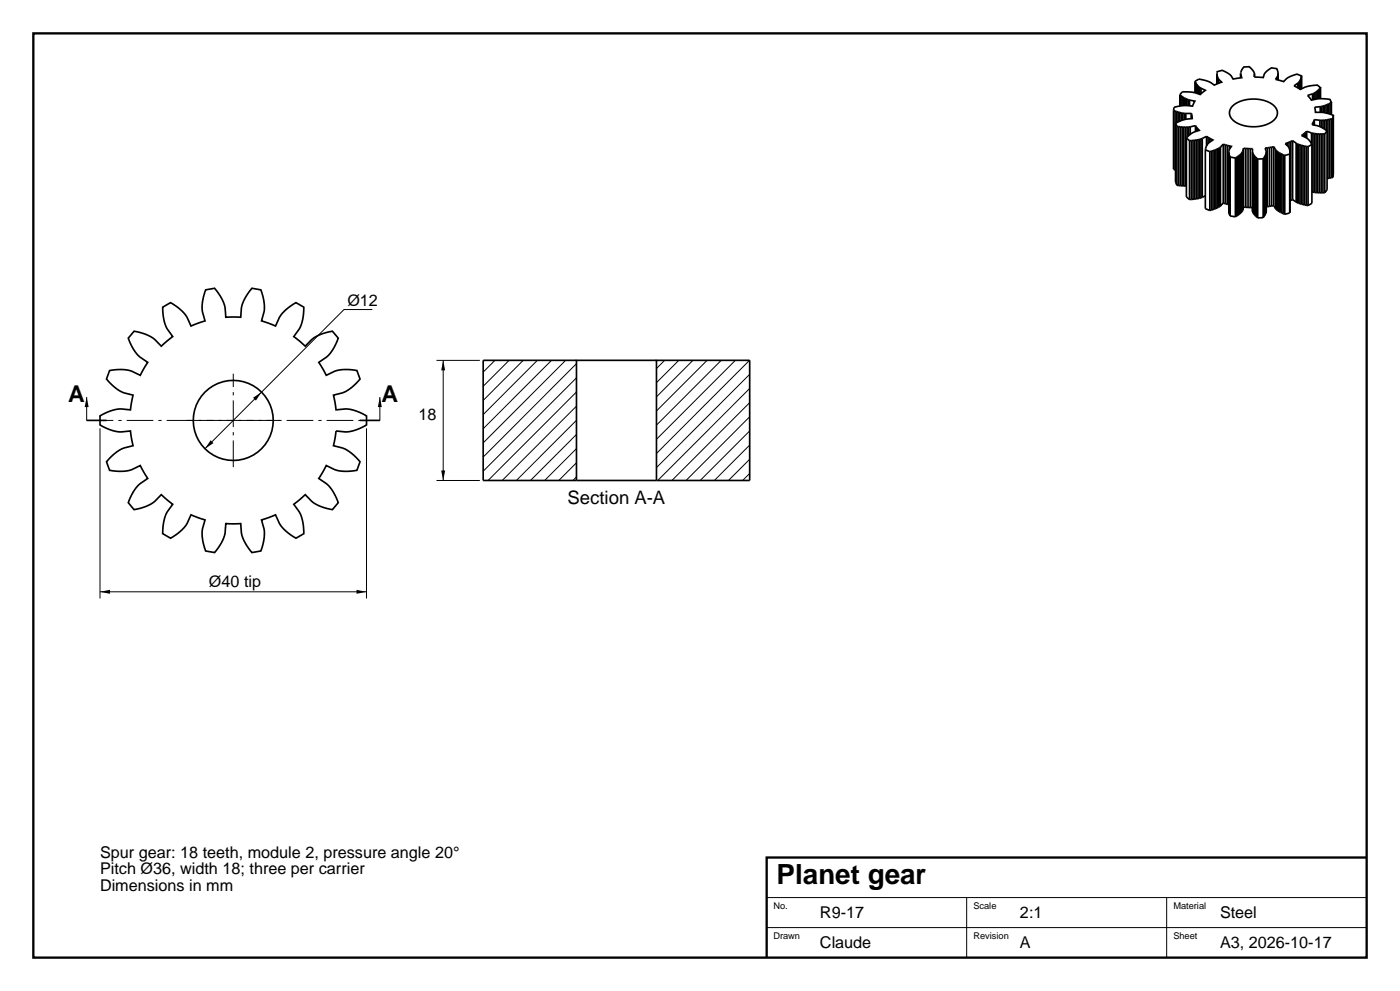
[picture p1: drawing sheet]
<svg xmlns="http://www.w3.org/2000/svg" width="420mm" height="297mm" viewBox="0 0 420 297" stroke-linecap="round" stroke-linejoin="round" font-family="sans-serif">
<path d="M10 10h400v277h-400zM410 257h-180v30" fill="none" stroke="#000" stroke-width=".7" stroke-linecap="butt"/>
<g fill="none" stroke="#000" stroke-width=".3">
<path d="M111.7 92.8h-8.5l-41.7 41.7M26 119v7M114 119v7M131 108h13M133 108v36M148.5 108l-3.5 3.5M152.7 108l-7.7 7.8M157 108l-12 12M161.2 108l-16.2 16.3M165.4 108l-20.4 20.5M169.7 108l-24.7 24.7M172.9 117.5l-26.5 26.5"/>
<path d="M172.9 113.2l-27.9 28M172.9 109l-27.9 28M199.4 108l-2.5 2.5M203.6 108l-6.7 6.7M207.9 108l-11 10.9M212.1 108l-15.2 15.2M216.4 108l-19.5 19.4M220.6 108l-23.7 23.7M224.8 108l-27.9 27.9M224.9 116.4l-27.6 27.6M224.9 112.2l-28 28M30 128.4v51"/>
<path d="M110 128.4v51M172.9 138.7l-5.3 5.3M172.9 134.5l-9.5 9.5M172.9 130.2l-13.8 13.8M172.9 126l-18 18M172.9 121.7l-22.2 22.3M224.9 137.6l-6.4 6.4M224.9 133.4l-10.6 10.6M224.9 129.2l-14.8 14.8M224.9 124.9l-19.1 19.1M224.9 120.7l-23.3 23.3M131 144h13"/>
<path d="M172.9 142.9l-1 1.1M224.9 141.9l-2.1 2.1M30 177.4h80M230 269h180M230 278h180M290 269v18M350 269v18"/>
</g>
<g fill="none" stroke="#000" stroke-width=".5">
<path d="M352.1 33.1v17.6l.4 .2M352.1 33.1l.4 .2M352.5 33.3v17.6M352.5 33.3l.5 .1M352.7 37v17.6l.4 .9M352.7 37l.4 .9M353 33.4v3.4M353 33.4l.4 .2M353.1 37.9v17.6M353.1 37.9l.5 .1M353.4 33.6v3M353.4 33.6l.5 .1"/>
<path d="M353.6 38v17.6M353.6 38h.5M353.9 33.7v2.6M353.9 33.7l.4 .1M353.9 28.4v3.4M353.9 28.4l.4 .3M354.1 38v17.7M354.1 38l.5 .1M354.3 28.7v3M354.3 28.7l.3 .2M354.3 33.8v2.4M354.3 33.8l.5 .1"/>
<path d="M354.6 28.9v2.8M354.6 28.9l.3 .2M354.6 38.1v17.6M354.6 38.1h.5M354.8 33.9v2.1M354.8 33.9l.5 .1M354.9 29.1v2.6M354.9 29.1l.4 .2M355.1 38.1v17.6M355.1 38.1h.5M355.3 34v1.8M355.3 34h.4"/>
<path d="M355.3 29.3v2.3M355.3 29.3l.4 .2M355.6 38.1v17.6M355.7 29.5v2.1M355.7 29.5l.3 .2M355.7 34v1.7M356 29.7v1.9M356 29.7l.4 .2M356.1 38.1v3M356.1 38.1h-.5M356.4 29.9l2.1 .4-.7 1.5-2.2-.2-2.4 .3-1 .3-.1 .9M356.4 29.9v1.8"/>
<path d="M356.6 38.1v2.6M356.6 38.1h-.5M356.9 30v1.7M357.1 38v2.3M357.1 38l-.5 .1M357.4 34v1.6M357.4 34h-1.7M357.4 34l.1 .8M357.5 34.8l.2 .7-2.6 .4-2.4 1.1M357.5 34.8v.8M357.6 35.2v.4M358.5 24.4v3.4"/>
<path d="M358.5 24.4l.1 .3M358.6 24.7v3.1M358.6 24.7l.2 .3M358.7 37.7v1.7M358.7 37.7l-1.6 .3M358.7 37.7l.2 .3M358.8 25v2.9M358.8 25l.2 .3M358.9 38v1.4M358.9 38l.3 .4M359 25.3v2.7M359 25.3l.2 .2"/>
<path d="M359.2 38.4l.6 .7-2.2 .8-1.7 1.5M359.2 38.4v.9M359.2 25.5v2.5M359.2 25.5l.2 .3M359.4 25.8v2.3M359.4 25.8l.3 .2M359.5 38.7v.5M359.7 26v2.2M359.7 26l.3 .2M360 26.2l1.6 .9-1.5 1.2a11.1 11.1 0 0 0-4.9-.8l-.6 .1-.7 .8M360 26.2v2.1M360.3 26.4v1.7"/>
<path d="M365.1 22.1v3M365.1 22.1l.1 .6M365.2 22.7v2.4M365.2 22.7v.3M365.2 23v2.1M365.2 23l.1 .3M365.3 23.3v1.8M365.3 23.3l.1 .2M365.4 23.5l1.1 1.1-2.2 .9a8.7 8.7 0 0 0-4.7-1.8l-1.1 .7M365.4 23.5v1.5M365.6 23.8v1.1M369.8 31.8a10.2 10.2 0 0 1 12.6 .1 3.1 3.1 0 0 1-1.3 4.9 10.6 10.6 0 0 1-11.4-1 2.73 2.73 0 0 1 .1-4z"/>
<path d="M372.2 22.1l.2-.9 .7-1.1 1.7-.1 .3 .3a2.94 2.94 0 0 1 1.2 2.8l2.7 .1a4 4 0 0 1 2.5-2.9l1.5 .3a2.81 2.81 0 0 1 .3 2.3M372.2 22.1l.3 1.2-2.6 .4a5.3 5.3 0 0 0-3.3-2.6l-1.4 .4-.1 .6M372.2 22.1v1.2M376.3 22.1v1M383.3 22.9l-.6 .9 2.4 .7a7 7 0 0 1 4-2.3l1.4 .6-.1 .3M383.3 22.9v1M383.4 22.1v1.9M389.3 25l-1.1 .7 1.9 1.1a10.3 10.3 0 0 1 5.1-1.3l1 .8-.3 .3M389.3 25v1.3M389.6 24.7v1.8M389.6 24.7l-.3 .3M389.8 24.5v2.1"/>
<path d="M389.8 24.5l-.2 .2M389.9 24.2v2.5M389.9 24.2l-.1 .3M390.1 24v2.8M390.1 24l-.2 .2M390.2 23.7v3.1M390.2 23.7l-.1 .3M390.3 23.4v3.3M390.3 23.4l-.1 .3M390.4 23.1v3.6M390.4 23.1l-.1 .3M390.5 22.8v3.8"/>
<path d="M391.3 40v1M391.3 40l-.4 .3M391.6 39.7v1.5M391.6 39.7l-.3 .3M392 39.3v2.1M392 39.3l-.4 .4M392 39.3l1.5 .5M393.5 39.8v3.3M393.5 39.8l.4 .2M393.8 28.1l-1.5 .5 1.1 1.4 2.5-.4 3.1 .2 .4 .9-.4 .2M393.8 28.1v1.8M393.8 37l-.2 .4 2.4 .6 2.1 1.3-.7 .8"/>
<path d="M393.8 37v.4M393.9 40v17.6M393.9 40h.4M394 36.6v.8M394 36.6l-.2 .4M394.1 28v1.9M394.1 28l-.3 .1M394.2 36.2v1.3M394.2 36.2l-.2 .4M394.3 35.9v1.6M394.3 35.9l-.1 .3M394.3 35.9l1.7 .1"/>
<path d="M394.5 27.8v2M394.5 27.8l-.4 .2M394.8 27.6v2.1M394.8 27.6l-.3 .2M395.1 27.3v2.4M395.1 27.3l-.3 .3M395.4 27.1v2.5M395.4 27.1l-.3 .2M395.7 26.8v2.8M395.7 26.8l-.3 .3M395.9 26.6v3M395.9 26.6l-.2 .2"/>
<path d="M396 36v1.9M396 36l.4 .1M396.1 32l-1.7 .1 .2 1.6h2.2l2.3 .5 .9 .4-.1 .9M396.1 32v1.7M396.2 26.3v3.3M396.4 36.1v2.1M396.5 31.9v1.8M396.5 31.9l-.4 .1M396.9 36v2.4M396.9 36l-.5 .1M397 31.8v1.9M397 31.8l-.5 .1"/>
<path d="M397.4 31.6v2.2M397.4 31.6l-.4 .2M397.4 36v2.7M397.4 36h-.5M397.8 31.5v2.4M397.8 31.5l-.4 .1M397.9 35.9v3.2M397.9 35.9l-.5 .1M398.1 39.3v17.6l-.7 .9M398.2 31.3v2.7M398.2 31.3l-.4 .2M398.4 35.8v17.7"/>
<path d="M398.4 35.8l-.5 .1M398.6 31.1v3M398.6 31.1l-.4 .2M398.9 35.8v17.6M398.9 35.8h-.5M399 30.9v3.3M399 30.9l-.4 .2M399.4 35.6v17.7M399.4 35.6l-.5 .2M399.4 30.7v3.6M399.9 35.5v17.6M399.9 35.5l-.5 .1"/>
<path d="M400 34.6l-.1 18.5M352.5 50.9l.2 .1M353.1 55.5l.5 .1M353.6 55.6l.5 .1M354.1 55.7h.5M354.6 55.7h.5M355.1 55.7h.5M355.9 55.7h-.3M355.9 41.4v17.6l1 .8M355.9 41.4l1 .8M356.9 42.2v17.6M357.4 42.1v17.7"/>
<path d="M357.4 59.8h-.5M357.4 42.1l-.5 .1M357.9 42.1v17.6M357.9 59.7l-.5 .1M357.9 42.1h-.5M358.4 42v17.7M358.4 59.7h-.5M358.4 42l-.5 .1M358.9 42v17.6M358.9 59.6l-.5 .1M358.9 42h-.5M359.4 41.9v17.6"/>
<path d="M359.4 59.5l-.5 .1M359.4 41.9l-.5 .1M359.9 41.8v17.6M359.9 59.4l-.5 .1M359.9 41.8l-.5 .1M360.3 41.6v17.7M360.3 59.3l-.4 .1M360.3 41.6l-.4 .2M360.7 41.5v17.6M360.7 59.1l-.4 .2M360.7 41.5l-.4 .1M361.6 58.7l-.9 .4"/>
<path d="M361.6 44.9v17.6l1.3 .6M361.6 44.9l1.3 .6M362 40.9v2.8M362 40.9l-1.3 .6M362 40.9l.4 .3M362.4 41.2v1.8M362.4 41.2l.5 .2M362.9 41.4l1 .6-1.1 .7a3.5 3.5 0 0 0-1.2 2.2M362.9 41.4v1.2M362.9 45.5v17.6M363.4 41.7v.6M363.4 45.3v17.6"/>
<path d="M363.4 45.3l-.5 .2M363.9 45.2v17.6M363.9 45.2l-.5 .1M364.3 45v17.6M364.3 45l-.4 .2M364.8 44.8v17.7M364.8 44.8l-.5 .2M365.2 44.7v17.6M365.2 44.7l-.4 .1M365.5 44.5v17.6M365.5 44.5l-.3 .2M365.9 44.3v17.6"/>
<path d="M365.9 44.3l-.4 .2M366.1 44.1v17.6M366.1 44.1l-.2 .2M367 43.2v17.7M367 43.2l-.9 .9M367 43.2l.6 .2M367.6 43.4v17.6M367.6 43.4l.6 .2M368.2 43.6l1.2 .3-.6 .9-.2 .8M368.2 43.6v17.6M368.6 45.6l.1 18.2M368.6 45.6l.1 .3"/>
<path d="M368.7 45.9v17.9M368.7 45.9l.1 .6M368.8 43.7v1.1M368.8 46.5v17.6M368.8 46.5l.1 .3M368.9 46.8v17.6M368.9 46.8l.1 .3M369 47.1v17.6M369 47.1l1.6 .2M370.6 47.3v17.7M371 47.1v17.6M371 47.1l-.4 .2"/>
<path d="M371.3 46.9v17.6M371.3 46.9l-.3 .2M371.7 46.6v17.7M371.7 46.6l-.4 .3M372 46.4v17.6M372 46.4l-.3 .2M372.2 46.2v17.6M372.2 46.2l-.2 .2M372.5 45.9v17.7M372.5 45.9l-.3 .3M372.7 45.7v17.6M372.7 45.7l-.2 .2"/>
<path d="M372.8 45.4v17.6M372.8 45.4l-.1 .3M373.1 44.4v17.7M373.1 44.4l-.3 1M373.1 44.4l.6 .1M373.7 44.5v17.6M373.7 44.5h.7M374.4 44.5v17.7M374.4 44.5l.7 .1M375.1 44.6v17.6M375.1 44.6h.7l-.1 1M375.7 45.6l.1 17.9"/>
<path d="M375.7 45.6l.1 .2M375.8 45.8v17.7M375.8 45.8l.1 .3M375.9 46.1v17.6M375.9 46.1l.2 .3M376.1 46.4v17.6M376.1 46.4l.2 .2M376.3 46.6v17.7M376.3 46.6l.2 .3M376.5 46.9v17.6M376.5 46.9l.2 .3M376.7 47.2v17.6"/>
<path d="M376.7 47.2l.3 .2M377 47.4v17.7M377 47.4l.3 .3M377.3 47.7v17.6M378.9 47.6v17.6M378.9 47.6l-1.6 .1M379.2 47.3v17.6M379.2 47.3l-.3 .3M379.4 47v17.7M379.4 47l-.2 .3M379.5 46.7v17.7M379.5 46.7l-.1 .3"/>
<path d="M379.7 46.5v17.6M379.7 46.5l-.2 .2M379.8 46.2v17.6M379.8 46.2l-.1 .3M379.9 45.6l-.1 17.9M380.2 44.3l-.7 .1 .4 .9-.1 .9M380.2 44.3v17.6M380.8 44.2v17.6M380.8 44.2l-.6 .1M381.5 44.1v17.6M381.5 44.1l-.7 .1M382.1 44v17.6"/>
<path d="M382.1 44l-.6 .1M382.1 44l.6 .9M382.7 44.9v17.6M382.7 44.9l.2 .2M382.9 45.1v17.7M382.9 45.1l.3 .3M383.2 45.4v17.6M383.2 45.4l.3 .2M383.5 45.6v17.6M383.5 45.6l.3 .2M383.8 45.8v17.6M383.8 45.8l.4 .2"/>
<path d="M384.2 46v17.7M384.2 46l.4 .2M384.6 46.2v17.6M384.6 46.2l.4 .2M385 46.4v17.6M385 46.4l.4 .2M385.4 46.6v17.6M386.1 42.9l-.5 .2 1.2 1.3 .2 1.5M386.1 42.9v.7M386.7 42.6v1.7M386.7 42.6l-.6 .3M387 45.9l-.1 17.9"/>
<path d="M387 45.9l-.1 .3-1.5 .4M387 45.6l-.1 18.2M387.2 42.4v17.6M387.2 42.4l-.5 .2M387.8 42.2v17.6M387.8 59.8l1 .8M387.8 42.2l1 .7M387.8 59.8l-.6 .2M387.8 42.2l-.6 .2M388.8 42.9v17.7M388.8 42.9l.4 .2M389.2 43.1v17.6"/>
<path d="M389.2 43.1l.4 .2M389.6 43.3v17.6M389.6 43.3l.4 .1M390 43.4v17.7M390 43.4l.4 .2M390.4 43.6v17.6M390.4 43.6l.5 .1M390.9 40.3l-.4 .3 1.9 1.1 1.2 1.6-1.2 .7M390.9 40.3v.5M390.9 43.7v17.6M390.9 43.7l.5 .1M391.4 43.8v17.6"/>
<path d="M391.4 43.8l.5 .1M391.9 43.9v17.6M391.9 43.9l.5 .1M392.4 44v17.6M393.6 43.3v17.6l-1.2 .7M393.6 57.5l.3 .1M393.9 57.6l.4 .1M394.3 40v17.7M394.3 57.7h.5M394.3 40l.5 .1M394.8 40.1v17.6M394.8 57.7l.5 .1"/>
<path d="M394.8 40.1h.5M395.3 40.1v17.7M395.3 57.8h.5M395.3 40.1h.5M395.8 40.1v17.7M395.8 57.8h.6M395.8 40.1h.6M396.4 40.1v17.7M396.9 40.1v17.7M396.9 57.8h-.5M396.9 40.1h-.5M397.4 40.1v17.7"/>
<path d="M397.4 57.8h-.5M397.4 40.1h-.5M398.4 53.5h-.3M398.9 53.4l-.5 .1M399.4 53.3l-.5 .1M399.9 53.1l-.5 .2M363.4 62.9l-.5 .2M363.9 62.8l-.5 .1M364.3 62.6l-.4 .2M364.8 62.5l-.5 .1M365.2 62.3l-.4 .2M365.5 62.1l-.3 .2"/>
<path d="M365.9 61.9l-.4 .2M366.1 61.7l-.2 .2M367 60.9l-.9 .8M367 60.9l.6 .1M367.6 61l.6 .2M368.2 61.2l.4 .1M368.7 63.8l.1 .3M368.8 64.1l.1 .3M368.9 64.4l.1 .3M369 64.7l1.6 .3M371 64.7l-.4 .3M371.3 64.5l-.3 .2"/>
<path d="M371.7 64.3l-.4 .2M372 64l-.3 .3M372.2 63.8l-.2 .2M372.5 63.6l-.3 .2M372.7 63.3l-.2 .3M372.8 63l-.1 .3M373.1 62.1l-.3 .9M373.1 62.1h.6M373.7 62.1l.7 .1M374.4 62.2h.7M375.1 62.2h.6M375.8 63.5l.1 .2"/>
<path d="M375.9 63.7l.2 .3M376.1 64l.2 .3M376.3 64.3l.2 .2M376.5 64.5l.2 .3M376.7 64.8l.3 .3M377 65.1l.3 .2M378.9 65.2l-1.6 .1M379.2 64.9l-.3 .3M379.4 64.7l-.2 .2M379.5 64.4l-.1 .3M379.7 64.1l-.2 .3M379.8 63.8l-.1 .3"/>
<path d="M379.8 63.5v.3M379.9 63.3l-.1 .2M380.2 61.9l-.3 .1M380.8 61.8l-.6 .1M381.5 61.7l-.7 .1M382.1 61.6l-.6 .1M382.1 61.6l.6 .9M382.7 62.5l.2 .3M382.9 62.8l.3 .2M383.2 63l.3 .2M383.5 63.2l.3 .2M383.8 63.4l.4 .3"/>
<path d="M384.2 63.7l.4 .1M384.6 63.8l.4 .2M385 64l.4 .2M386.9 63.8l-1.5 .4M387.2 60l-.2 .2M388.8 60.6l.4 .1M389.2 60.7l.4 .2M389.6 60.9l.4 .2M390 61.1l.4 .1M390.4 61.2l.5 .1M390.9 61.3l.5 .1M391.4 61.4l.5 .1"/>
<path d="M391.9 61.5l.5 .1M40.2 99.3a13.4 13.4 0 0 1 6.2 2.4l2 2.1 3.4-2.9-1.6-2.3a13.6 13.6 0 0 1-1.4-6.5l2.4-1.4 3.5 2.6a9.6 9.6 0 0 1 2.6 4.4l4.2-1.5a10.4 10.4 0 0 1-.6-6.8l.8-2.5 2.7-.5a13.6 13.6 0 0 1 3.1 5.9l.2 2.8h4.5l.2-2.8a13.6 13.6 0 0 1 3.2-5.9l2.7 .5 1 4.2a9.6 9.6 0 0 1-.9 5.1l4.3 1.5a10.4 10.4 0 0 1 3.9-5.5l2.2-1.5 2.3 1.4a13.6 13.6 0 0 1-1.3 6.5l-1.7 2.3 3.5 2.9 1.9-2.1a13.5 13.5 0 0 1 6.2-2.4l1.8 2-1.9 3.9a9.7 9.7 0 0 1-4 3.4l2.3 3.9a10.4 10.4 0 0 1 6.5-1.8l2.7 .3 .9 2.6a13.5 13.5 0 0 1-5.2 4.1l-2.8 .7 .8 4.4 2.8-.2a13.6 13.6 0 0 1 6.4 2v2.8l-4 1.7a9.6 9.6 0 0 1-5.2 .1l-.8 4.4a10.4 10.4 0 0 1 6.2 2.9l1.8 1.9-.9 2.6a13.5 13.5 0 0 1-6.7-.2l-2.5-1.3-2.3 3.9 2.4 1.6a13.5 13.5 0 0 1 3.5 5.7l-1.8 2-4.1-1.2a9.7 9.7 0 0 1-4-3.3l-3.5 2.9a10.4 10.4 0 0 1 2.9 6.2l.1 2.6-2.3 1.4a13.5 13.5 0 0 1-5-4.4l-1.1-2.6-4.3 1.5 .8 2.7a13.6 13.6 0 0 1-.9 6.6l-2.7 .5-2.4-3.6a9.6 9.6 0 0 1-1-5.1h-4.5a10.4 10.4 0 0 1-1.7 6.6l-1.6 2.1-2.7-.5a13.6 13.6 0 0 1-1-6.6l.8-2.7-4.2-1.5-1.2 2.6a13.6 13.6 0 0 1-4.9 4.4l-2.4-1.4 .5-4.3a9.6 9.6 0 0 1 2.5-4.5l-3.4-2.9a10.4 10.4 0 0 1-5.6 3.9l-2.6 .6-1.7-2a13.5 13.5 0 0 1 3.5-5.7l2.3-1.6-2.2-3.9-2.6 1.3a13.5 13.5 0 0 1-6.6 .2l-1-2.6 3.2-3a9.6 9.6 0 0 1 4.8-1.8l-.8-4.4a10.4 10.4 0 0 1-6.7-.7l-2.4-1.1v-2.8a13.6 13.6 0 0 1 6.3-2l2.8 .2 .8-4.4-2.7-.7a13.5 13.5 0 0 1-5.3-4.1l1-2.6 4.3-.2a9.6 9.6 0 0 1 4.9 1.7l2.2-3.9a10.4 10.4 0 0 1-4.8-4.8l-1-2.5zM172.9 108h-27.9v36h27.9M196.9 108h28v36h-28zM196.9 108h-24v36M26 126h6M108 126h6M172.9 144h24"/>
<circle cx="70" cy="126" r="12"/>
</g>
<path d="M26 126h88M56 126h28M70 140v-28" fill="none" stroke="#000" stroke-width=".3" stroke-dasharray="8 1.5 1 1.5" stroke-linecap="butt"/>
<path d="M26 119l.6 3h-1.2zM75.9 119.2l2.6-1.7-1.7 2.6zM114 119l.6 3h-1.2zM133 108l.6 3h-1.2zM63.2 131.9l.8 .9-2.5 1.7zM132.4 141h1.2l-.6 3zM30 177.4l3-.6v1.2zM107 176.8l3 .6-3 .6z" fill="#000"/>
<text font-size="8.3" x="233" y="265">Planet gear</text>
<g font-size="6.9">
<text x="20.5" y="120.5">A</text>
<text x="114.4" y="120.5">A</text>
</g>
<text font-size="5.6" x="170.3" y="151">Section A-A</text>
<g font-size="4.9">
<text x="104.2" y="91.6">Ø12</text>
<text x="125.5" y="126">18</text>
<text x="62.7" y="175.9">Ø40 tip</text>
<text x="30" y="257">Spur gear: 18 teeth, module 2, pressure angle 20°</text>
<text x="30" y="262">Pitch Ø36, width 18; three per carrier</text>
<text x="30" y="267">Dimensions in mm</text>
<text x="246" y="275">R9-17</text>
<text x="306" y="275">2:1</text>
<text x="366" y="275">Steel</text>
<text x="246" y="284">Claude</text>
<text x="306" y="284">A</text>
<text x="366" y="284">A3, 2026-10-17</text>
</g>
<g font-size="2.8">
<text x="232" y="272.5">No.</text>
<text x="292" y="272.5">Scale</text>
<text x="352" y="272.5">Material</text>
<text x="232" y="281.5">Drawn</text>
<text x="292" y="281.5">Revision</text>
<text x="352" y="281.5">Sheet</text>
</g>
</svg>
